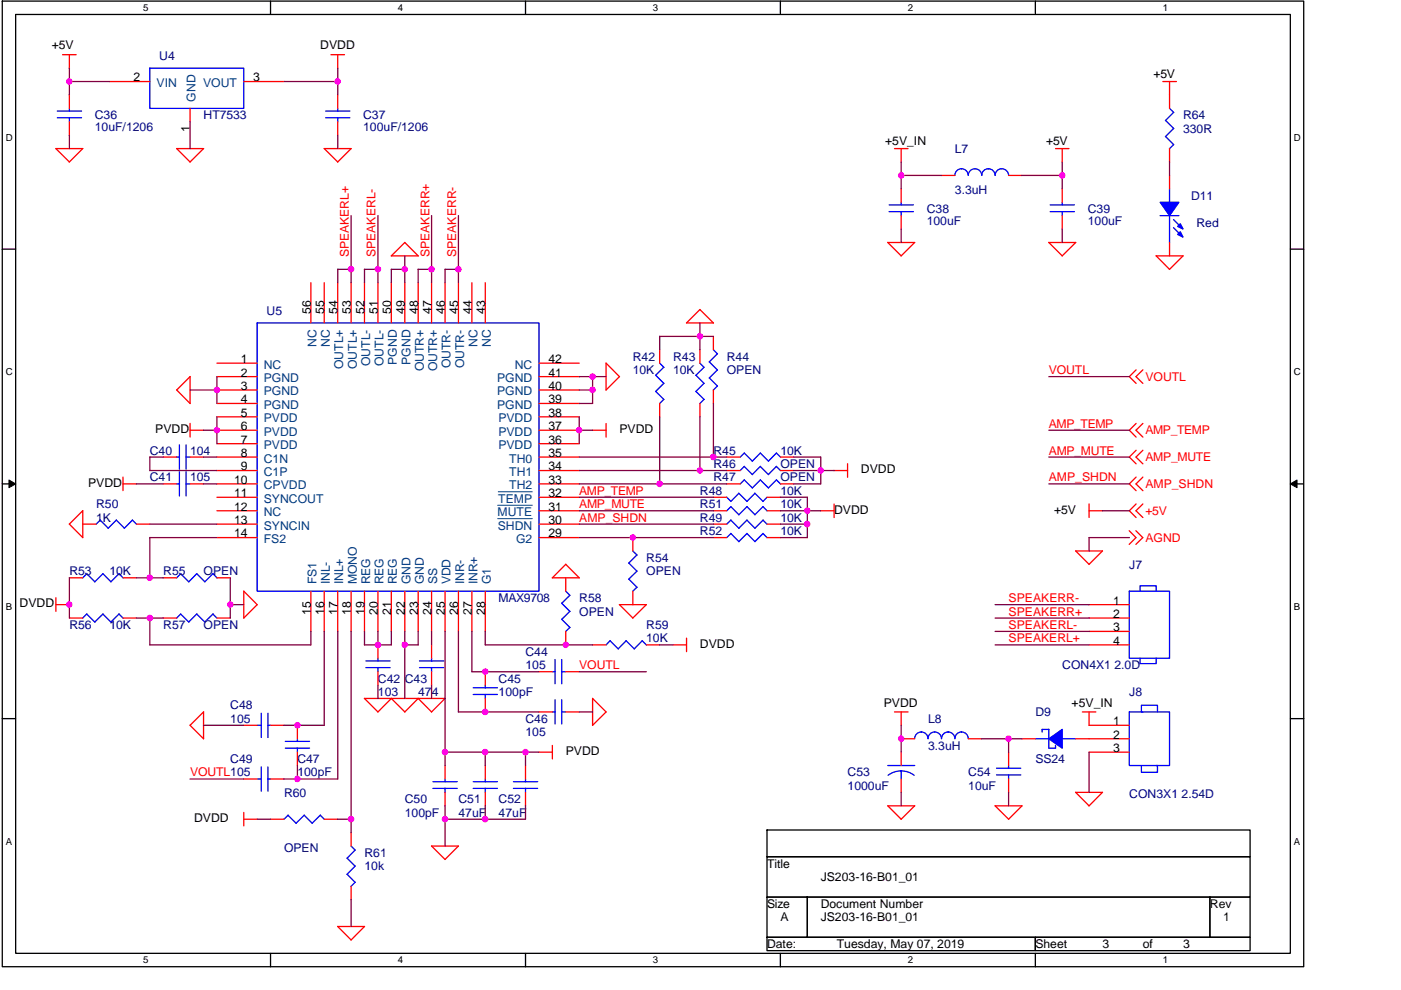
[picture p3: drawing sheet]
<svg xmlns="http://www.w3.org/2000/svg" width="297mm" height="210mm" viewBox="0 0 297 210" stroke-linecap="round" stroke-linejoin="round" font-family="sans-serif">
<path d="M.5 .2h275.9v204.8h-275.9zM3.3 3.1h270.3v199.1h-270.3z" fill="none" stroke="#000" stroke-width=".28"/>
<g fill="#fff">
<path d="M30.3 .5h1.2v2.3h-1.2z"/>
<path d="M30.3 202.5h1.2v2.3h-1.2z"/>
</g>
<path d="M57.4 .2v2.9M57.4 202.2v2.8" fill="none" stroke="#000" stroke-width=".28"/>
<g fill="#fff">
<path d="M84.4 .5h1.1v2.3h-1.1z"/>
<path d="M84.4 202.5h1.1v2.3h-1.1z"/>
</g>
<path d="M111.4 .2v2.9M111.4 202.2v2.8" fill="none" stroke="#000" stroke-width=".28"/>
<g fill="#fff">
<path d="M138.4 .5h1.2v2.3h-1.2z"/>
<path d="M138.4 202.5h1.2v2.3h-1.2z"/>
</g>
<path d="M165.5 .2v2.9M165.5 202.2v2.8" fill="none" stroke="#000" stroke-width=".28"/>
<g fill="#fff">
<path d="M192.5 .5h1.1v2.3h-1.1z"/>
<path d="M192.5 202.5h1.1v2.3h-1.1z"/>
</g>
<path d="M219.5 .2v2.9M219.5 202.2v2.8" fill="none" stroke="#000" stroke-width=".28"/>
<g fill="#fff">
<path d="M246.5 .5h1.2v2.3h-1.2z"/>
<path d="M246.5 202.5h1.2v2.3h-1.2z"/>
<path d="M1.2 28h1.5v2.2h-1.5z"/>
<path d="M274.3 28h1.5v2.2h-1.5z"/>
<path d="M1.2 77.7h1.5v2.3h-1.5z"/>
<path d="M274.3 77.7h1.5v2.3h-1.5z"/>
</g>
<path d="M.5 52.9h2.8M273.6 52.9h2.8" fill="none" stroke="#000" stroke-width=".28"/>
<g fill="#fff">
<path d="M1.2 127.5h1.4v2.3h-1.4z"/>
<path d="M274.3 127.5h1.4v2.3h-1.4z"/>
</g>
<path d="M.5 102.6h2.8M273.6 102.6h2.8" fill="none" stroke="#000" stroke-width=".28"/>
<path d="M1.9 101.8l1.4 .8-1.4 .8zM273.6 102.6l1.4-.8v1.6z" fill="#000" stroke="#000" stroke-width=".21"/>
<g fill="#fff">
<path d="M1.2 177.3h1.4v2.3h-1.4z"/>
<path d="M274.3 177.3h1.4v2.3h-1.4z"/>
</g>
<path d="M.5 152.4h2.8M273.6 152.4h2.8M162.6 176h102.4v5.7h-102.4zM162.6 198.8h56.9v2.8h-56.9zM162.6 181.7h102.4v8.6h-102.4zM162.6 190.3h8.6v8.5h-8.6zM171.2 190.3h85.3v8.5h-85.3zM219.5 198.8h45.5v2.8h-45.5zM256.5 190.3h8.5v8.5h-8.5z" fill="none" stroke="#000" stroke-width=".28"/>
<g fill="none" stroke="#f00" stroke-width=".28">
<path d="M13.3 11.6h2.8M14.7 11.6v2.9M23.2 17.3h8.6M51.7 17.3h8.5M70.2 11.6h2.8M71.6 11.6v2.9M246.5 17.3h2.9M248 17.3v5.7M11.8 31.5l2.9 2.9M11.9 31.5h5.7l-2.9 2.9M14.7 20.1v2.9M14.7 25.8v2.9"/>
<path d="M37.4 31.5l2.9 2.9M37.5 31.5h5.7M40.3 23v2.8M43.2 31.5l-2.9 2.9M68.7 31.5l2.9 2.9M68.7 31.5h5.8M71.6 20.1v2.9M71.6 25.8v2.9M74.4 31.5l-2.8 2.9M189.6 31.5h2.9M191.1 31.5v2.9M199.6 37.2h2.9"/>
<path d="M213.8 37.2h2.9M223.8 31.5h2.8M225.2 31.5v2.9M248 31.5v2.9M248 37.2v2.8M65.9 60v8.5M68.7 60v8.5M71.6 60v8.5M74.4 60v8.5M77.3 60v8.5M80.1 60v8.5M83 60v8.5"/>
<path d="M85.8 60v8.5M85.8 51.4l-2.9 2.9h5.8l-2.9-2.9M88.7 60v8.5M91.5 60v8.5M94.4 60v8.5M97.2 60v8.5M100.1 60v8.5M102.9 60v8.5M191.1 40v2.9M191.1 45.7v2.9M191.1 54.3l-2.9-2.9h5.7l-2.9 2.9M225.2 54.3l-2.8-2.9h5.7l-2.9 2.9"/>
<path d="M225.2 40v2.9M225.2 45.7v2.9M245.1 54.3l2.8 2.8 2.9-2.8h-5.7M248 51.4v2.9M40.3 79.9v5.7l-2.9-2.9M40.3 79.9l-2.8 2.8M46 77h8.5M46 79.9h8.5M114.3 77h8.5M114.3 79.9h8.5M128.5 77l2.8 2.9-2.8 2.8zM139.9 74.2v2.8"/>
<path d="M148.4 74.2v2.8M148.4 65.7l2.9 2.8M148.4 65.6l-2.9 2.9h5.8M151.3 71.4v2.8M240.9 78.4l-1.5 1.5 1.5 1.4M242.3 78.4l-1.4 1.5 1.4 1.4M34.6 96.9h2.9M40.3 96.9h2.9M40.3 91.2h2.9M40.3 89.8v2.9M46 91.2h8.5M46 99.8h8.5"/>
<path d="M46 82.7h8.5M46 85.6h8.5M46 88.4h8.5M46 94.1h8.5M46 96.9h8.5M114.3 91.2h8.5M114.3 99.8h8.5M114.3 82.7h8.5M114.3 85.6h8.5M114.3 88.4h8.5M114.3 94.1h8.5M114.3 96.9h8.5"/>
<path d="M125.6 91.2h2.9M128.5 89.8v2.9M139.9 85.6v2.8M148.4 85.6v2.8M151.3 82.7v2.9M154.1 99.8h2.8M154.1 96.9h2.8M165.5 99.8h2.8M165.5 96.9h2.8M176.8 99.8h2.9M179.7 98.4v2.8M240.9 89.8l-1.5 1.4 1.5 1.5"/>
<path d="M240.9 95.5l-1.5 1.4 1.5 1.5M242.3 89.8l-1.4 1.4 1.4 1.5M242.3 95.5l-1.4 1.4 1.4 1.5M17.5 108.3v5.7M17.5 111.2h2.9M17.6 108.3l-2.9 2.8 2.8 2.9M26.1 102.6h2.9M26.1 101.2v2.9M28.9 111.2h2.9M34.6 102.6h2.9M40.3 102.6h2.9M46 102.6h8.5"/>
<path d="M46 108.3h8.5M46 114h8.5M46 105.5h8.5M46 111.2h8.5M114.3 102.6h8.5M114.3 108.3h8.5M114.3 114h8.5M114.3 105.5h8.5M114.3 111.2h8.5M134.2 114v2.9M151.3 108.3h2.8M151.3 114h2.8"/>
<path d="M151.3 105.5h2.8M151.3 111.2h2.8M154.1 102.6h2.8M162.6 108.3h2.9M162.6 114h2.9M162.6 105.5h2.9M162.6 111.2h2.9M165.5 102.6h2.8M174 108.3h2.8M176.8 106.9v2.9M228 116.8l2.9 2.9M228.1 116.9h5.7l-2.9 2.8"/>
<path d="M230.9 108.3h2.9M230.9 106.9v2.8M239.4 112.6l1.5 1.4-1.5 1.5M240.8 112.6l1.5 1.4-1.5 1.5M240.9 101.2l-1.5 1.4 1.5 1.5M240.9 106.9l-1.5 1.4 1.5 1.5M242.3 101.2l-1.4 1.4 1.4 1.5M242.3 106.9l-1.4 1.4 1.4 1.5M11.9 128.2h2.8M11.9 126.8v2.9M14.7 122.6h2.8M14.7 131.1h2.8"/>
<path d="M26.1 122.6h2.8M26.1 131.1h2.8M34.6 122.6h2.9M34.6 131.1h2.9M46 122.6h2.8M46 131.1h2.8M51.7 125.4v5.7l2.8-2.9-2.8-2.8M65.9 125.4v8.5M68.7 125.4v8.5M71.6 125.4v8.5M74.4 125.4v8.5M77.3 125.4v8.5"/>
<path d="M80.1 125.4v8.5M80.1 136.8v2.8M83 125.4v8.5M85.8 125.4v8.5M88.7 125.4v8.5M91.5 125.4v8.5M91.5 136.8v2.8M94.4 125.4v8.5M97.2 125.4v8.5M100.1 125.4v8.5M102.9 125.4v8.5M119.9 122.6v2.8"/>
<path d="M119.9 133.9v2.9M122.8 122.6h-5.7l2.9-2.9 2.8 2.9M125.6 136.8h2.9M131.3 128.2l2.9 2.9 2.8-2.9M131.3 128.2h5.8M134.2 125.4v2.8M137 136.8h2.9M142.7 136.8h2.9M145.6 135.4v2.8M230.9 128.2h8.5M230.9 136.8h8.5M230.9 131.1h8.5"/>
<path d="M230.9 133.9h8.5M43.2 151v5.7M43.2 151l-2.9 2.8 2.9 2.9M51.7 153.8h2.8M57.4 153.8h2.8M63.1 153.8v2.9M63.1 159.5v2.9M80.1 142.5v2.8M88.6 148.1l2.9 2.9 2.9-2.9M88.7 148.1l-2.9 2.9-2.8-2.9-2.9 2.9M91.5 142.5v2.8M94.4 148.1h-17.1l2.8 2.9"/>
<path d="M102.9 142.5v2.8M102.9 148.1v2.9M114.3 159.5h2.8M114.3 151h2.8M114.3 142.5h2.8M117.1 158.1v2.9M119.9 151h2.9M119.9 142.5h2.9M128.5 151l-2.9 2.9M128.5 151l-2.9-2.9v5.7M189.6 151h2.9M191.1 151v2.9"/>
<path d="M191.1 159.5v2.9M191.1 156.7h2.8M205.3 156.7h2.8M213.8 159.5v2.9M216.7 156.7h2.8M228.1 156.7h11.3M229.5 151h2.8M230.9 151v2.9M230.9 159.5h8.5M230.9 153.8h8.5M51.7 165.2h2.8M51.7 173.8h2.8"/>
<path d="M51.7 172.3v2.9M57.4 165.2h2.8M57.4 173.8h2.8M68.7 173.8h2.9M74.4 176.6v2.9M91.5 179.4l2.8 2.9 2.9-2.8h-5.7M94.4 162.4v2.8M94.4 168.1v2.8M102.9 162.4v2.8M102.9 168.1v2.8M111.4 162.4v2.8M111.4 168.1v2.8"/>
<path d="M188.2 170.9l2.9 2.9M188.2 170.9h5.7l-2.9 2.9M191.1 165.2v2.9M211 170.9l2.8 2.9M211 170.9h5.7l-2.9 2.9M213.8 165.2v2.9M228 168l2.9 2.9 2.9-2.8h-5.7M71.6 196.5l2.8 2.9M71.6 196.5h5.7l-2.9 2.9M74.4 188v2.8"/>
</g>
<g fill="none" stroke="#00f" stroke-width=".28">
<path d="M31.8 14.5h19.9v8.5h-19.9zM12.1 25h5.2M12.1 23.6h5.2M14.7 23v.6M14.7 25v.8M69 25h5.2M69 23.6h5.2M71.6 23v.6M71.6 25v.8M213.8 37.2a1.43 1.43 0 0 0-1.4-1.4 1.43 1.43 0 0 0-1.4 1.4 1.43 1.43 0 0 0-1.5-1.4 1.38 1.38 0 0 0-1.4 1.4 1.43 1.43 0 0 0-1.4-1.4 1.43 1.43 0 0 0-1.4 1.4 1.43 1.43 0 0 0-1.5-1.4h.1a1.38 1.38 0 0 0-1.4 1.4M247.1 29l1.8 1.7-1 .8M248 23l.9 .9-1.8 1.7 1.8 1.7-1.8 1.7"/>
<path d="M188.5 44.9h5.2M188.5 43.5h5.2M191.1 42.9v.6M191.1 44.9v.8M222.6 44.9h5.2M222.6 43.5h5.2M225.2 42.9v.6M225.2 44.9v.8M246 45.7h4M248 40v2.9M248 45.7v5.8M248.8 46.6l1.7 1.7"/>
<path d="M248.8 48.3l1.7 1.7M54.5 68.5h59.8v56.9h-59.8zM139 79.6l1.8 1.7M139.9 77l.9 .9M140.7 77.9l-1.7 1.7M147.5 79.6l1.8 1.7-1.8 1.7M148.4 77l.9 .9-1.8 1.7M151.3 74.2l.8 .9-1.7 1.7 1.7 1.7M152.1 78.5l-1.7 1.7M37.5 96.9h.6M38 94.4v5.1M39.4 96.9h.9"/>
<path d="M39.5 94.4v5.1M139 83l1.8 1.7M140.7 81.3l-1.7 1.7M140.7 84.7l-.9 .9M147.5 83l1.8 1.7M149.3 84.7l-.9 .9M150.4 80.2l1.7 1.7-.9 .8M156.9 96.9l.9-.8 1.7 1.7M156.9 99.8l.9-.9 1.7 1.8M161.2 96.1l1.7 1.7M161.2 98.9l1.7 1.8 1.7-1.8 .9 .9M161.2 96.1l-1.7 1.7"/>
<path d="M161.2 98.9l-1.7 1.7M165.5 97l-.9-.9-1.7 1.7M24.7 110.3l-1.7 1.8-1.7-1.8-.9 .9M28.1 110.3l.9 .9M28.1 110.3l-1.7 1.8-1.7-1.8M37.5 102.6h.6M38 100.1v5.1M39.4 102.6h.9M39.5 100.1v5.1M134.2 116.9l.9 .8-1.8 1.7 1.8 1.8M154.1 105.5l.9 .8M155 113.2l1.7 1.7"/>
<path d="M155 110.3l1.7 1.8M155 107.5l1.7 1.7M155 113.1l-.9 .9M155 107.4l-.9 .9M155 110.3l-.9 .9M156.9 102.6l.9-.8 1.7 1.7M158.4 113.2l1.7 1.7M158.4 106.3l-1.8-1.7-1.7 1.8M158.4 113.1l-1.7 1.8M160 104.6l1.8 1.7M160.1 104.6l-1.8 1.8M161.2 101.8l1.7 1.7"/>
<path d="M161.2 101.8l-1.7 1.7M161.8 113.2l.8 .8M161.8 113.1l-1.7 1.8M162.6 105.5l-.8 .9M162.6 111.2l-.8-.9-1.7 1.8-1.7-1.8-1.7 1.7M162.6 108.4l-.8-1-1.7 1.8-1.7-1.8-1.7 1.8M165.5 102.7l-.9-.9-1.7 1.7M17.5 131.1l.9-.9 1.7 1.8M18.4 121.7l1.7 1.7M18.4 121.7l-.9 .9M21.8 121.7l1.7 1.7M21.8 121.7l-1.7 1.7"/>
<path d="M25.2 121.7l.9 .9M25.2 121.7l-1.7 1.7M26.1 131.1l-.9-.9-1.7 1.8-1.7-1.8-1.7 1.7M37.5 131.1l.8-.9 1.7 1.8 1.7-1.8 1.8 1.8M38.3 121.7l1.7 1.7M38.3 121.7l-.8 .9M41.7 121.7l1.8 1.7M41.7 121.7l-1.7 1.7M45.1 121.7l.9 .9M45.2 121.7l-1.8 1.7M46 131.1l-.8-.9-1.8 1.7M80.1 139.6v.6"/>
<path d="M91.5 139.6v.6M117.7 139.9v5.1M119.1 131.4l1.7 1.7M119.1 139.9v5.1M119.9 125.4l.9 .9M120.8 126.3l-1.7 1.7 1.7 1.7M120.8 129.7l-1.7 1.7M120.8 133.1l-.9 .8M129.3 135.9l1.8 1.7M129.4 135.9l-.9 .9M131.1 137.6l1.7-1.7 1.7 1.7M133.3 122.8l1.8 1.8-.9 .8"/>
<path d="M135 121.1l-1.7 1.8M137.1 136.8l-.9-.9-1.7 1.7M239.4 125.4h8.6v14.2h-8.6zM241.7 139.6v1.2h3.4v-1.2M241.7 125.4v-1.2h3.4v1.2M54.5 153.8h.9M55.4 151.3v5.1M56.8 153.8h.6M56.8 151.3v5.1M60.5 158.7h5.1M60.5 157.2h5.1M63.1 156.7v.6"/>
<path d="M63.1 158.7v.8M77.6 141.6h5.1M77.6 140.2h5.1M80.1 141.6v.9M88.9 141.6h5.2M88.9 140.2h5.2M91.5 141.6v.9M100.3 147.3h5.2M100.3 145.9h5.2M102.9 145.3v.6M102.9 147.3v.8M117.1 142.5h.6"/>
<path d="M117.1 151h.6M117.7 148.4v5.2M119.1 142.5h.8M119.1 151h.8M119.1 148.4v5.2M205.3 156.7a1.42 1.42 0 0 0-1.5-1.4h.1a1.4 1.4 0 0 0-1.4 1.4 1.42 1.42 0 0 0-1.5-1.4 1.4 1.4 0 0 0-1.4 1.4 1.43 1.43 0 0 0-1.4-1.4 1.43 1.43 0 0 0-1.4 1.4 1.42 1.42 0 0 0-1.5-1.4 1.4 1.4 0 0 0-1.4 1.4M219.5 156.7h2.9M220.9 154.7h1.5M221 154.7v.6M222.4 154.7v4h1.4M223.8 158.1v.6M225.2 156.7h2.9"/>
<path d="M239.4 151h8.6v11.4h-8.6zM242.3 151h-.3v-1.4h3.4v1.4M54.5 165.2h.9M55.4 162.7v5.1M56.8 165.2h.6M56.8 162.7v5.1M60.2 173.8l.9-.9 1.7 1.7M62.8 174.6l1.7-1.7 1.7 1.7M68.8 173.8l-.9-.9-1.7 1.7M74.4 179.5l.9 .8M91.8 167.2h5.1M91.8 165.8h5.1"/>
<path d="M94.4 165.2v.6M94.4 167.2v.9M100.3 167.2h5.2M100.3 165.8h5.2M102.9 165.2v.6M102.9 167.2v.9M108.9 167.2h5.1M108.9 165.8h5.1M111.4 165.2v.6M111.4 167.2v.9M188.2 162.4h5.7M188.3 164.4l1.3-.7 1.4-.2 1.5 .2 1.3 .7"/>
<path d="M191.1 163.5v1.7M211.3 164.4h5.1M211.3 162.9h5.1M213.8 162.4v.6M213.8 164.3v.9M242 162.4v1.4h3.4v-1.4h-.3M73.6 185.4l1.7 1.8M75.3 180.3l-1.7 1.7 1.7 1.7M75.3 183.7l-1.7 1.7M75.3 187.1l-.9 .9"/>
</g>
<g fill="#00f" stroke="#00f" stroke-width=".28">
<path d="M222.4 156.7l2.8-2v4z" fill-rule="evenodd"/>
<path d="M246 42.9h4l-2 2.8z" fill-rule="evenodd"/>
<path d="M250.2 49.1l.6 1.2-1.1-.6z" fill-rule="evenodd"/>
<path d="M250.2 47.5l.6 1.1-1.1-.6z" fill-rule="evenodd"/>
</g>
<path d="M105.5 107.2h7.4M105.5 110h7.4M105.6 104.3h7.3" fill="none" stroke="#004080" stroke-width=".21"/>
<g fill="none" stroke="#800040" stroke-width=".28">
<path d="M14.7 14.5v5.7M14.7 17.3h8.6M60.2 17.3h11.4M71.6 14.4v5.7M14.7 28.7v2.8M40.3 25.8v5.7M71.6 28.7v2.8M191 37.2h8.6M191.1 34.4v5.7M216.7 37.2h8.5M225.2 34.4v5.7M248 34.3v2.9"/>
<path d="M71.6 57.1h2.8M71.6 57.1v2.9M74.4 45.7v14.3M77.3 57.1h2.8M77.3 57.1v2.9M80.1 45.7v14.3M82.9 57.1h2.9M83 57.1v2.9M85.8 54.3v5.7M88.6 57.1h2.9M88.7 57.1v2.9M91.5 45.7v14.3"/>
<path d="M94.3 57.1h2.9M94.4 57.1v2.9M97.2 45.7v14.3M191.1 48.6v2.8M225.2 48.6v2.8M46 79.9v5.7M122.8 79.9h5.7M125.6 79.9v5.7h-2.8M139.8 71.4h11.5M139.9 71.3v2.9M148.4 68.5v5.7M222.4 79.9h17.1"/>
<path d="M34.6 96.9h-2.9l.1 2.9h14.2M40.3 82.7h5.7M43.1 96.9h2.9M43.1 91.2h2.9M46 88.4v5.7M122.8 99.8h31.3M122.8 82.7h2.8M122.8 91.2h2.8M122.8 88.4v5.7M122.8 96.9h31.3M139.9 88.4v14.2M148.4 88.4v11.4"/>
<path d="M151.3 85.6v11.4M168.3 96.9h5.7v5.7h-5.7M168.3 99.8h8.6M222.4 96.9h17.1M222.4 91.2h17.1M28.9 102.6h5.7M31.7 111.2h14.3M43.1 102.6h2.9M46 114h-14.3l.1 8.6M122.8 111.2h28.5M122.8 108.3h28.5M122.8 102.6h31.3"/>
<path d="M122.8 105.5h28.5M151.3 114h-28.5M165.5 111.2h5.7M165.5 108.3h8.5M165.5 105.5h5.7M171.2 105.5v8.5h-5.7M222.4 102.6h17.1M233.7 108.3h5.8M239.5 114h-8.6v2.9M14.7 122.5v8.6M28.9 122.6h5.7M28.9 131.1h5.7"/>
<path d="M31.8 131.1l-.1 5.7h34.2v-2.9M48.8 128.2h2.9M48.8 122.6v8.5M68.7 133.9v19.9h-8.5M71.6 133.9v31.3h-11.4M74.4 133.9v42.7M77.3 133.9v2.9h5.7v-2.9M80.1 133.9v2.9M85.8 133.9v14.2M88.7 133.9v2.9h-2.9M91.5 133.9v2.9M94.4 133.9v28.5"/>
<path d="M97.2 133.9v17.1M100.1 133.9v8.6M102.9 133.9v2.9h22.7M139.8 136.8h2.9M211 136.8h19.9M211 128.2h19.9M211 131.1h19.9M211 133.9h19.9M43.1 153.8h8.6M80.1 145.3v2.8M91.5 145.3v2.8M94.3 159.5h20"/>
<path d="M97.2 151h17.1M100 142.5h14.3M102.9 159.5v2.9M111.4 159.5v2.9M122.8 142.5h14.2M122.8 151h2.8M191.1 153.8v5.7M208.1 156.7h8.6M213.8 156.7v2.8M230.9 159.5v8.6M40.3 165.2h11.4M54.5 173.8h2.9"/>
<path d="M63.1 162.3v2.9M71.6 173.8h2.8M94.4 170.9v8.6M102.9 170.9v2.9M111.4 170.9v2.9h-17.1M191.1 168v2.9M213.8 168v2.9M74.4 190.8v5.7"/>
</g>
<g fill="#f0f" stroke="#f0f" stroke-width=".28">
<circle cx="74.4" cy="173.7" r=".57"/>
<circle cx="63" cy="165.2" r=".56"/>
<circle cx="63" cy="153.8" r=".56"/>
<circle cx="85.8" cy="136.8" r=".56"/>
<circle cx="80.1" cy="136.8" r=".57"/>
<circle cx="119.9" cy="136.8" r=".56"/>
<circle cx="102.9" cy="142.4" r=".56"/>
<circle cx="102.9" cy="151" r=".57"/>
<circle cx="94.3" cy="159.5" r=".57"/>
<circle cx="94.3" cy="173.7" r=".57"/>
<circle cx="102.9" cy="173.7" r=".57"/>
<circle cx="111.4" cy="159.5" r=".57"/>
<circle cx="102.9" cy="159.5" r=".57"/>
<circle cx="134.2" cy="114" r=".55"/>
<circle cx="122.8" cy="91.2" r=".56"/>
<circle cx="125.6" cy="82.7" r=".57"/>
<circle cx="125.6" cy="79.9" r=".57"/>
<circle cx="151.2" cy="96.9" r=".57"/>
<circle cx="148.4" cy="99.8" r=".55"/>
<circle cx="139.9" cy="102.6" r=".57"/>
<circle cx="148.4" cy="71.3" r=".55"/>
<circle cx="174" cy="99.8" r=".56"/>
<circle cx="85.8" cy="57.1" r=".55"/>
<circle cx="97.2" cy="57.1" r=".56"/>
<circle cx="91.5" cy="57.1" r=".55"/>
<circle cx="80.1" cy="57.1" r=".56"/>
<circle cx="74.4" cy="57.1" r=".56"/>
<circle cx="46" cy="91.2" r=".56"/>
<circle cx="46" cy="82.7" r=".57"/>
<circle cx="71.6" cy="17.3" r=".56"/>
<circle cx="14.7" cy="17.3" r=".56"/>
<circle cx="171.1" cy="111.2" r=".56"/>
<circle cx="171.1" cy="108.3" r=".56"/>
<circle cx="48.8" cy="128.2" r=".55"/>
<circle cx="14.7" cy="128.2" r=".55"/>
<circle cx="31.8" cy="131.1" r=".57"/>
<circle cx="31.8" cy="122.5" r=".57"/>
<circle cx="191.1" cy="156.7" r=".55"/>
<circle cx="213.8" cy="156.7" r=".55"/>
<circle cx="191.1" cy="37.2" r=".56"/>
<circle cx="225.2" cy="37.2" r=".57"/>
</g>
<g font-size="2.6">
<text x="11" y="10.5">+5V</text>
<text x="67.9" y="10.5">DVDD</text>
<text x="28.3" y="17.3">2</text>
<text x="53.7" y="17.3">3</text>
<text x="244.6" y="16.5">+5V</text>
<text x="40.3" y="27.9" transform="rotate(-90 40.3 27.9)">1</text>
<text x="187.7" y="30.7">+5V_IN</text>
<text x="221.8" y="30.7">+5V</text>
<text x="65.9" y="66.5" transform="rotate(-90 65.9 66.5)">56</text>
<text x="68.7" y="66.5" transform="rotate(-90 68.7 66.5)">55</text>
<text x="71.6" y="66.5" transform="rotate(-90 71.6 66.5)">54</text>
<text x="74.4" y="66.5" transform="rotate(-90 74.4 66.5)">53</text>
<text x="77.3" y="66.5" transform="rotate(-90 77.3 66.5)">52</text>
<text x="80.1" y="66.5" transform="rotate(-90 80.1 66.5)">51</text>
<text x="82.9" y="66.5" transform="rotate(-90 82.9 66.5)">50</text>
<text x="85.8" y="66.5" transform="rotate(-90 85.8 66.5)">49</text>
<text x="88.6" y="66.5" transform="rotate(-90 88.6 66.5)">48</text>
<text x="91.5" y="66.5" transform="rotate(-90 91.5 66.5)">47</text>
<text x="94.3" y="66.5" transform="rotate(-90 94.3 66.5)">46</text>
<text x="97.2" y="66.5" transform="rotate(-90 97.2 66.5)">45</text>
<text x="100" y="66.5" transform="rotate(-90 100 66.5)">44</text>
<text x="102.9" y="66.5" transform="rotate(-90 102.9 66.5)">43</text>
<text x="51.1" y="77">1</text>
<text x="116.3" y="77">42</text>
<text x="51.1" y="79.9">2</text>
<text x="51.1" y="82.7">3</text>
<text x="116.3" y="82.7">40</text>
<text x="116.3" y="79.9">41</text>
<text x="51.1" y="85.6">4</text>
<text x="51.1" y="88.4">5</text>
<text x="116.3" y="88.4">38</text>
<text x="116.3" y="85.6">39</text>
<text x="32.9" y="91.9">PVDD</text>
<text x="51.1" y="91.2">6</text>
<text x="51.1" y="94.1">7</text>
<text x="116.3" y="94.1">36</text>
<text x="116.3" y="91.2">37</text>
<text x="131.3" y="91.9">PVDD</text>
<text x="51.1" y="96.9">8</text>
<text x="51.1" y="99.8">9</text>
<text x="116.3" y="99.8">34</text>
<text x="116.3" y="96.9">35</text>
<text x="182.5" y="100.4">DVDD</text>
<text x="18.7" y="103.2">PVDD</text>
<text x="49.7" y="102.6">10</text>
<text x="49.7" y="105.5">11</text>
<text x="116.3" y="105.5">32</text>
<text x="116.3" y="102.6">33</text>
<text x="49.7" y="108.3">12</text>
<text x="49.7" y="111.1">13</text>
<text x="116.3" y="111.1">30</text>
<text x="116.3" y="108.3">31</text>
<text x="176.8" y="108.9">DVDD</text>
<text x="223.5" y="108.9">+5V</text>
<text x="49.7" y="114">14</text>
<text x="116.3" y="114">29</text>
<text x="4.2" y="128.8">DVDD</text>
<text x="65.9" y="130.3" transform="rotate(-90 65.9 130.3)">15</text>
<text x="68.7" y="130.3" transform="rotate(-90 68.7 130.3)">16</text>
<text x="71.6" y="130.3" transform="rotate(-90 71.6 130.3)">17</text>
<text x="74.4" y="130.3" transform="rotate(-90 74.4 130.3)">18</text>
<text x="77.3" y="130.3" transform="rotate(-90 77.3 130.3)">19</text>
<text x="80.1" y="130.3" transform="rotate(-90 80.1 130.3)">20</text>
<text x="82.9" y="130.3" transform="rotate(-90 82.9 130.3)">21</text>
<text x="85.8" y="130.3" transform="rotate(-90 85.8 130.3)">22</text>
<text x="88.6" y="130.3" transform="rotate(-90 88.6 130.3)">23</text>
<text x="91.5" y="130.3" transform="rotate(-90 91.5 130.3)">24</text>
<text x="94.3" y="130.3" transform="rotate(-90 94.3 130.3)">25</text>
<text x="97.2" y="130.3" transform="rotate(-90 97.2 130.3)">26</text>
<text x="100" y="130.3" transform="rotate(-90 100 130.3)">27</text>
<text x="102.9" y="130.3" transform="rotate(-90 102.9 130.3)">28</text>
<text x="236" y="128.2">1</text>
<text x="236" y="131.1">2</text>
<text x="148.4" y="137.4">DVDD</text>
<text x="236" y="133.9">3</text>
<text x="236" y="136.8">4</text>
<text x="187.4" y="149.9">PVDD</text>
<text x="227.2" y="149.9">+5V_IN</text>
<text x="236" y="153.8">1</text>
<text x="119.9" y="160.1">PVDD</text>
<text x="236" y="156.7">2</text>
<text x="236" y="159.5">3</text>
<text x="41.2" y="174.3">DVDD</text>
<text x="162.6" y="184">Title</text>
<text x="174" y="186.9">JS203-16-B01_01</text>
<text x="162.6" y="192.6">Size</text>
<text x="165.5" y="195.4">A</text>
<text x="174" y="192.6">Document Number</text>
<text x="174" y="195.4">JS203-16-B01_01</text>
<text x="256.5" y="192.6">Rev</text>
<text x="259.4" y="195.4">1</text>
<text x="162.6" y="201.1">Date:</text>
<text x="177.4" y="201.1">Tuesday, May 07, 2019</text>
<text x="219.5" y="201.1">Sheet</text>
<text x="233.7" y="201.1">3</text>
<text x="242.3" y="201.1">of</text>
<text x="250.8" y="201.1">3</text>
</g>
<g font-size="2.6" fill="#000080">
<text x="33.8" y="12.8">U4</text>
<text x="20.1" y="25.3">C36</text>
<text x="20.1" y="27.9">10uF/1206</text>
<text x="43.2" y="25.3">HT7533</text>
<text x="77" y="25.3">C37</text>
<text x="77" y="27.9">100uF/1206</text>
<text x="250.8" y="25.3">R64</text>
<text x="250.8" y="28.1">330R</text>
<text x="202.5" y="32.4">L7</text>
<text x="202.5" y="41.2">3.3uH</text>
<text x="196.5" y="45.2">C38</text>
<text x="196.5" y="47.8">100uF</text>
<text x="230.6" y="45.2">C39</text>
<text x="230.6" y="47.8">100uF</text>
<text x="252.5" y="42.4">D11</text>
<text x="253.7" y="48">Red</text>
<text x="56.5" y="66.8">U5</text>
<text x="134.2" y="76.5">R42</text>
<text x="142.7" y="76.5">R43</text>
<text x="154.1" y="76.5">R44</text>
<text x="134.2" y="79.3">10K</text>
<text x="142.7" y="79.3">10K</text>
<text x="154.1" y="79.3">OPEN</text>
<text x="31.8" y="96.4">C40</text>
<text x="40.3" y="96.4">104</text>
<text x="151.3" y="96.4">R45</text>
<text x="151.3" y="99.3">R46</text>
<text x="165.5" y="96.4">10K</text>
<text x="165.5" y="99.3">OPEN</text>
<text x="20.4" y="107.8">R50</text>
<text x="31.8" y="102.1">C41</text>
<text x="40.3" y="102.1">105</text>
<text x="148.4" y="104.9">R48</text>
<text x="148.4" y="107.8">R51</text>
<text x="151.3" y="102.1">R47</text>
<text x="165.5" y="104.9">10K</text>
<text x="165.5" y="102.1">OPEN</text>
<text x="165.5" y="107.8">10K</text>
<text x="20.4" y="110.6">1K</text>
<text x="148.4" y="113.5">R52</text>
<text x="148.4" y="110.6">R49</text>
<text x="165.5" y="113.5">10K</text>
<text x="165.5" y="110.6">10K</text>
<text x="137" y="119.2">R54</text>
<text x="14.7" y="122">R53</text>
<text x="23.2" y="122">10K</text>
<text x="34.6" y="122">R55</text>
<text x="43.2" y="122">OPEN</text>
<text x="137" y="122">OPEN</text>
<text x="239.4" y="120.6">J7</text>
<text x="105.7" y="127.7">MAX9708</text>
<text x="122.8" y="127.7">R58</text>
<text x="122.8" y="130.6">OPEN</text>
<text x="14.7" y="133.4">R56</text>
<text x="23.2" y="133.4">10K</text>
<text x="34.6" y="133.4">R57</text>
<text x="43.2" y="133.4">OPEN</text>
<text x="137" y="133.4">R59</text>
<text x="137" y="136.2">10K</text>
<text x="111.4" y="139.1">C44</text>
<text x="111.4" y="141.9">105</text>
<text x="225.2" y="141.9">CON4X1 2.0D</text>
<text x="80.1" y="144.8">C42 C43</text>
<text x="80.1" y="147.6">103</text>
<text x="88.7" y="147.6">474</text>
<text x="105.7" y="144.8">C45</text>
<text x="105.7" y="147.6">100pF</text>
<text x="239.4" y="147.6">J8</text>
<text x="48.8" y="150.5">C48</text>
<text x="48.8" y="153.3">105</text>
<text x="111.4" y="153.3">C46</text>
<text x="196.8" y="153.3">L8</text>
<text x="219.5" y="151.9">D9</text>
<text x="48.8" y="161.8">C49</text>
<text x="63.1" y="161.8">C47</text>
<text x="111.4" y="156.1">105</text>
<text x="196.8" y="159">3.3uH</text>
<text x="219.5" y="161.8">SS24</text>
<text x="63.1" y="164.7">100pF</text>
<text x="179.7" y="164.7">C53</text>
<text x="179.7" y="167.5">1000uF</text>
<text x="205.3" y="164.7">C54</text>
<text x="205.3" y="167.5">10uF</text>
<text x="60.2" y="169">R60</text>
<text x="85.8" y="170.4">C50</text>
<text x="85.8" y="173.2">100pF</text>
<text x="97.2" y="170.4">C51</text>
<text x="97.2" y="173.2">47uF</text>
<text x="105.7" y="170.4">C52</text>
<text x="105.7" y="173.2">47uF</text>
<text x="239.4" y="169.2">CON3X1 2.54D</text>
<text x="60.2" y="180.6">OPEN</text>
<text x="77.3" y="181.8">R61</text>
<text x="77.3" y="184.6">10k</text>
</g>
<g font-size="2.6" fill="#004080">
<text x="33.2" y="18.5">VIN</text>
<text x="41.5" y="21.6" transform="rotate(-90 41.5 21.6)">GND</text>
<text x="43.1" y="18.5">VOUT</text>
<text x="67.1" y="73.6" transform="rotate(-90 67.1 73.6)">NC</text>
<text x="69.9" y="73.6" transform="rotate(-90 69.9 73.6)">NC</text>
<text x="78.5" y="77.7" transform="rotate(-90 78.5 77.7)">OUTL-</text>
<text x="81.3" y="77.7" transform="rotate(-90 81.3 77.7)">OUTL-</text>
<text x="84.2" y="77.4" transform="rotate(-90 84.2 77.4)">PGND</text>
<text x="87" y="77.4" transform="rotate(-90 87 77.4)">PGND</text>
<text x="101.2" y="73.6" transform="rotate(-90 101.2 73.6)">NC</text>
<text x="104.1" y="73.6" transform="rotate(-90 104.1 73.6)">NC</text>
<text x="55.9" y="78.2">NC</text>
<text x="55.9" y="81">PGND</text>
<text x="55.9" y="83.9">PGND</text>
<text x="72.8" y="78.3" transform="rotate(-90 72.8 78.3)">OUTL+</text>
<text x="75.6" y="78.3" transform="rotate(-90 75.6 78.3)">OUTL+</text>
<text x="89.8" y="78.7" transform="rotate(-90 89.8 78.7)">OUTR+</text>
<text x="92.7" y="78.7" transform="rotate(-90 92.7 78.7)">OUTR+</text>
<text x="95.5" y="78.1" transform="rotate(-90 95.5 78.1)">OUTR-</text>
<text x="98.4" y="78.1" transform="rotate(-90 98.4 78.1)">OUTR-</text>
<text x="105.4" y="83.9">PGND</text>
<text x="105.4" y="81">PGND</text>
<text x="109.1" y="78.2">NC</text>
<text x="55.9" y="86.7">PGND</text>
<text x="55.9" y="89.6">PVDD</text>
<text x="105.4" y="86.7">PGND</text>
<text x="105.7" y="89.6">PVDD</text>
<text x="55.9" y="92.4">PVDD</text>
<text x="55.9" y="95.3">PVDD</text>
<text x="105.7" y="95.3">PVDD</text>
<text x="105.7" y="92.4">PVDD</text>
<text x="55.9" y="98.1">C1N</text>
<text x="55.9" y="101">C1P</text>
<text x="108" y="101">TH1</text>
<text x="108" y="98.1">TH0</text>
<text x="55.9" y="103.8">CPVDD</text>
<text x="55.9" y="106.6">SYNCOUT</text>
<text x="105.6" y="106.6">TEMP</text>
<text x="108" y="103.8">TH2</text>
<text x="55.9" y="109.5">NC</text>
<text x="55.9" y="112.3">SYNCIN</text>
<text x="105.5" y="109.5">MUTE</text>
<text x="105.5" y="112.3">SHDN</text>
<text x="55.9" y="115.2">FS2</text>
<text x="109.4" y="115.2">G2</text>
<text x="67.1" y="124" transform="rotate(-90 67.1 124)">FS1</text>
<text x="69.9" y="124" transform="rotate(-90 69.9 124)">INL-</text>
<text x="72.8" y="124" transform="rotate(-90 72.8 124)">INL+</text>
<text x="75.6" y="124" transform="rotate(-90 75.6 124)">MONO</text>
<text x="78.5" y="124" transform="rotate(-90 78.5 124)">REG</text>
<text x="81.3" y="124" transform="rotate(-90 81.3 124)">REG</text>
<text x="84.2" y="124" transform="rotate(-90 84.2 124)">REG</text>
<text x="87" y="124" transform="rotate(-90 87 124)">GND</text>
<text x="89.8" y="124" transform="rotate(-90 89.8 124)">GND</text>
<text x="92.7" y="124" transform="rotate(-90 92.7 124)">SS</text>
<text x="95.5" y="124" transform="rotate(-90 95.5 124)">VDD</text>
<text x="98.4" y="124" transform="rotate(-90 98.4 124)">INR-</text>
<text x="101.2" y="124" transform="rotate(-90 101.2 124)">INR+</text>
<text x="104.1" y="124" transform="rotate(-90 104.1 124)">G1</text>
</g>
<g font-size="2.6" fill="#f00">
<text x="74" y="54.6" transform="rotate(-90 74 54.6)">SPEAKERL+</text>
<text x="79.6" y="54.6" transform="rotate(-90 79.6 54.6)">SPEAKERL-</text>
<text x="91" y="54.6" transform="rotate(-90 91 54.6)">SPEAKERR+</text>
<text x="96.7" y="54.6" transform="rotate(-90 96.7 54.6)">SPEAKERR-</text>
<text x="222.4" y="79.3">VOUTL</text>
<text x="242.8" y="80.8">VOUTL</text>
<text x="222.4" y="90.7">AMP_TEMP</text>
<text x="242.8" y="92.1">AMP_TEMP</text>
<text x="222.4" y="96.4">AMP_MUTE</text>
<text x="242.8" y="97.8">AMP_MUTE</text>
<text x="122.8" y="107.8">AMP_MUTE</text>
<text x="122.8" y="104.9">AMP_TEMP</text>
<text x="222.4" y="102.1">AMP_SHDN</text>
<text x="242.8" y="103.5">AMP_SHDN</text>
<text x="122.8" y="110.6">AMP_SHDN</text>
<text x="242.8" y="109.2">+5V</text>
<text x="242.8" y="114.9">AGND</text>
<text x="213.8" y="130.6">SPEAKERR+</text>
<text x="213.8" y="127.7">SPEAKERR-</text>
<text x="213.8" y="136.2">SPEAKERL+</text>
<text x="213.8" y="133.4">SPEAKERL-</text>
<text x="122.8" y="141.9">VOUTL</text>
<text x="40.3" y="164.7">VOUTL105</text>
</g>
<g font-size="2">
<text x="30.3" y="2.3">5</text>
<text x="84.4" y="2.3">4</text>
<text x="138.4" y="2.3">3</text>
<text x="192.5" y="2.3">2</text>
<text x="246.5" y="2.3">1</text>
<text x="1.2" y="29.8">D</text>
<text x="274.3" y="29.8">D</text>
<text x="1.2" y="79.6">C</text>
<text x="274.3" y="79.6">C</text>
<text x="1.2" y="129.4">B</text>
<text x="274.3" y="129.4">B</text>
<text x="1.2" y="179.2">A</text>
<text x="274.3" y="179.2">A</text>
<text x="30.3" y="204.3">5</text>
<text x="84.4" y="204.3">4</text>
<text x="138.4" y="204.3">3</text>
<text x="192.5" y="204.3">2</text>
<text x="246.5" y="204.3">1</text>
</g>
</svg>
